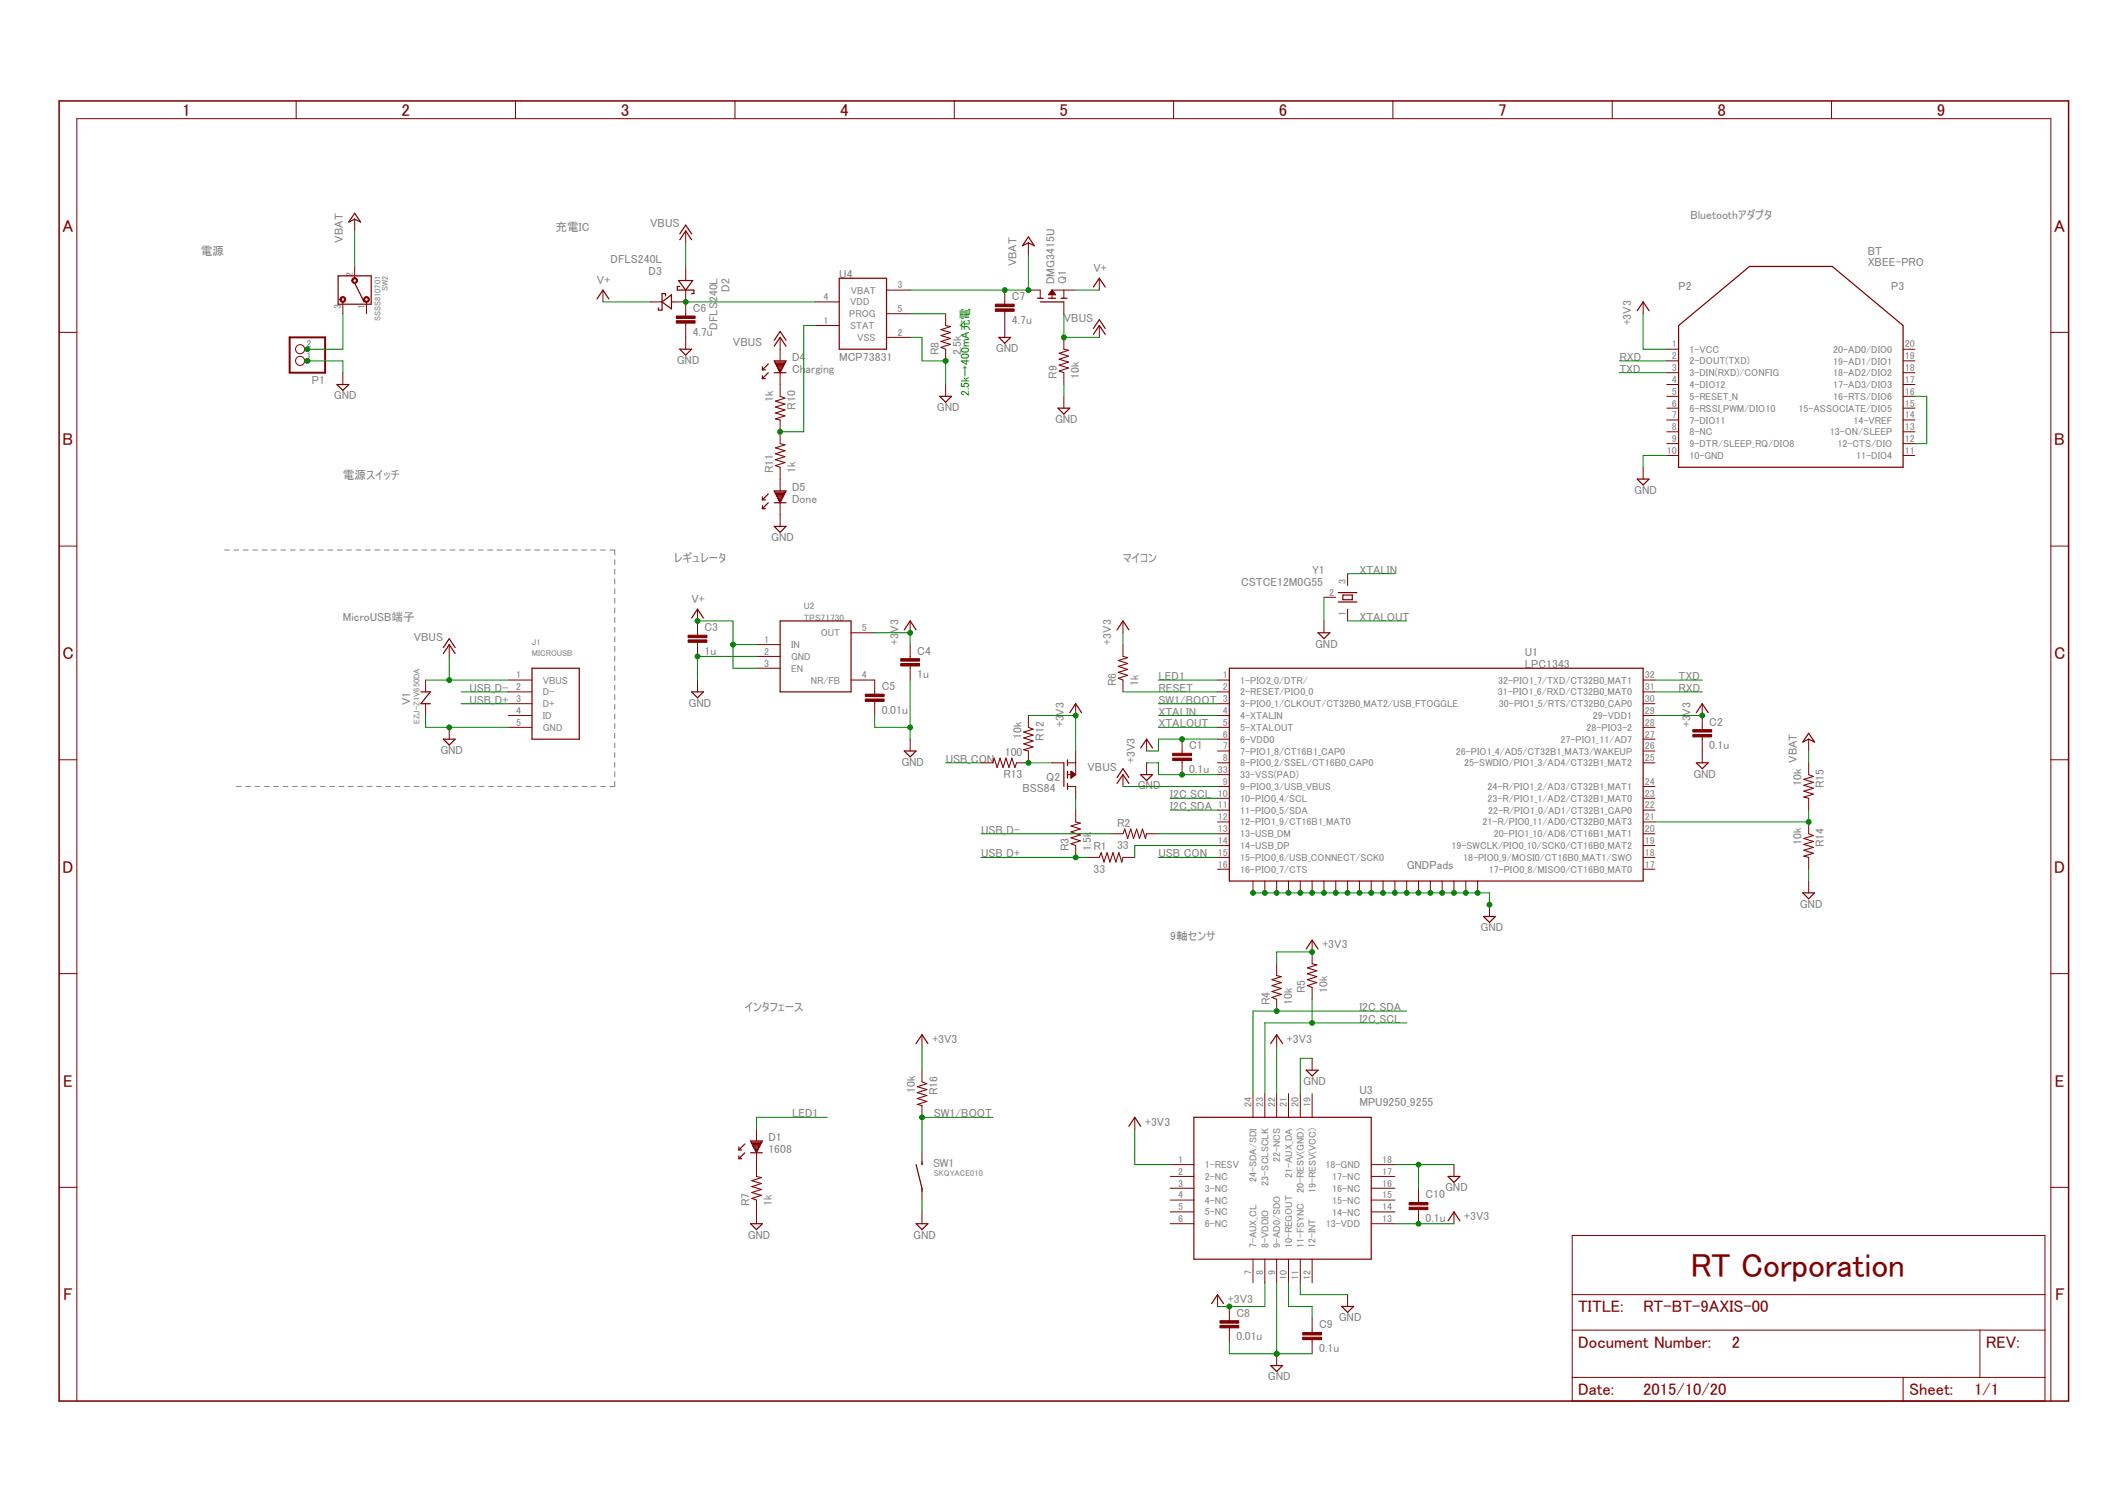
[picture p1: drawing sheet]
<svg xmlns="http://www.w3.org/2000/svg" width="297mm" height="210mm" viewBox="0 0 297 210" stroke-linecap="round" stroke-linejoin="round" font-family="sans-serif">
<g fill="none" stroke="#808080" stroke-width=".14">
<path d="M31.4 76.8h.6M32.7 76.8h.6M34 76.8h.6M35.3 76.8h.7M36.6 76.8h.7M37.9 76.8h.7M39.2 76.8h.7M40.6 76.8h.6M41.9 76.8h.6M43.2 76.8h.6M44.5 76.8h.6M45.8 76.8h.7"/>
<path d="M47.1 76.8h.7M48.4 76.8h.7M49.7 76.8h.7M51.1 76.8h.6M52.4 76.8h.6M53.7 76.8h.6M55 76.8h.6M56.3 76.8h.7M57.6 76.8h.7M58.9 76.8h.7M60.2 76.8h.7M61.6 76.8h.6"/>
<path d="M62.9 76.8h.6M64.2 76.8h.6M65.5 76.8h.6M66.8 76.8h.7M68.1 76.8h.7M69.4 76.8h.7M70.7 76.8h.7M72.1 76.8h.6M73.4 76.8h.6M74.7 76.8h.7M76 76.8h.7M77.3 76.8h.7"/>
<path d="M78.6 76.8h.7M79.9 76.8h.7M81.2 76.8h.7M82.5 76.8h.7M83.9 76.8h.6M85.2 76.8h.7v.7M85.9 78.2v.7M85.9 79.5v.7M85.9 80.9v.7M85.9 82.2v.7M85.9 83.5v.7M85.9 84.9v.7"/>
<path d="M85.9 86.3v.6M85.9 87.6v.7M85.9 88.9v.7M85.9 90.3v.7M85.9 91.6v.7M85.9 93v.7M85.9 94.3v.7M85.9 95.7v.7M85.9 97v.7M85.9 98.4v.7M85.9 99.7v.7M33 109.8h.7"/>
<path d="M34.3 109.8h.7M35.6 109.8h.7M36.9 109.8h.7M38.2 109.8h.7M39.5 109.8h.7M40.9 109.8h.6M42.1 109.8h.7M43.5 109.8h.6M44.8 109.8h.6M46.1 109.8h.6M47.4 109.8h.6M48.7 109.8h.6"/>
<path d="M50 109.8h.6M51.3 109.8h.6M52.6 109.8h.6M53.9 109.8h.6M55.2 109.8h.6M56.5 109.8h.6M57.8 109.8h.7M59.1 109.8h.7M60.4 109.8h.7M61.7 109.8h.7M63 109.8h.7M64.3 109.8h.7"/>
<path d="M65.6 109.8h.7M66.9 109.8h.7M68.2 109.8h.7M69.5 109.8h.7M70.8 109.8h.7M72.2 109.8h.6M73.4 109.8h.7M74.8 109.8h.6M76.1 109.8h.6M77.4 109.8h.6M78.7 109.8h.6M80 109.8h.6"/>
<path d="M81.3 109.8h.6M82.6 109.8h.6M83.9 109.8h.6M85.9 101v.7M85.9 102.4v.7M85.9 103.8v.6M85.9 105.1v.7M85.9 106.4v.7M85.9 107.8v.7M85.9 109.1v.7h-.7"/>
</g>
<g fill="none" stroke="#800000" stroke-width=".17">
<path d="M47.2 38.5h4.6v4h-4.6zM49.5 39.5l1.3 2.7M49.5 29.8l.9 1.2-.9-.4-.8 .4zM94.8 39.2h1.9l-.9 1.3zM94.9 33.5l.9-1.2 .8 1.2M94.9 32.7l.9-1.3 .8 1.3M117.2 38.9h6.6v9.9h-6.6zM143.6 33.1l.8 1.2-.8-.4-.8 .4zM47.1 53.7h1.6l-.8 .8zM83.4 41.7l.8-1.2 .8 1.2M92.5 42.2l1.3-1v1.9zM92.9 41.3v-.3h-.4v2.3h-.6v-.3"/>
<path d="M94.9 40h-.3v.5h2.3v.5h-.3M94.9 48.8h1.7l-.8 .8zM106.5 51.2v.4M106.5 52.5v.4M106.5 51.6h.4M106.5 52.9h.4M107.3 50.8l-.8 .8M107.3 52l-.8 .9M108.1 52h1.7M108.1 48.3l.8-1.2 .9 1.2M108.1 47.5l.8-1.2 .9 1.2M108.3 50.6h1.3l-.1 .1h-1.2l.2 .2h1l-.2 .2h-.8"/>
<path d="M108.5 51.1l-.4-.7h1.7l-.9 1.6-.1-.3M108.5 51.1l.1 .3M108.5 51.1l.1 .1h.7l-.2 .2h-.5M108.6 51.4l.2 .3M108.6 51.4l.2 .2h.3l-.3 .1M108.8 51.7l.1 .2M131.2 55.4h1.7l-.8 .8zM139.5 47.1h1.6l-.8 .8zM144.9 41.7h.8M145.3 42.2h3.3M146.4 41.7h1M147.7 57h1.7l-.8 .8z"/>
<path d="M148.2 41.7h.8M152.7 40.1l.8-1.2 .8 1.2M152.7 46.7l.8-1.2 .8 1.2M152.7 45.9l.8-1.3 .8 1.3M228.6 43.4l.9-1.2 .8 1.2M234.4 45.5l9.9-8.3h11.6l9.9 8.3v19.8h-31.4zM106.5 69.4v.4M106.5 70.6v.4M106.5 69.8h.4M106.5 71h.4M107.3 69l-.8 .8M107.3 70.2l-.8 .8"/>
<path d="M108.1 70.2h1.7M108.1 73.5h1.7l-.9 .8zM108.3 68.7h1.3l-.1 .2h-1.2l.2 .2h1l-.2 .1h-.8M108.5 69.2l-.4-.6h1.7l-.9 1.6-.1-.3M108.5 69.2l.1 .4M108.5 69.2l.1 .2h.7l-.2 .2h-.5M108.6 69.6l.2 .3M108.6 69.6l.2 .1h.3l-.3 .2M108.8 69.9l.1 .1M228.6 66.9h1.7l-.8 .8zM58.8 96.6h1.3l-1.3 1.7h1.3M61.9 91.3l.8-1.3 .9 1.3"/>
<path d="M61.9 90.4l.8-1.2 .9 1.2M74.3 93.3h6.6v9.9h-6.6zM96.6 96.6h1.6l-.8 .9zM96.6 86.3l.8-1.2 .8 1.2M108.9 86.7h10v9.9h-10zM126.3 88l.8-1.3 .8 1.3M149.4 99.5l.8-1.2 .8 1.2M156 88l.8-1.3 .8 1.3M171.7 93.3h57.8v29.7h-57.8zM184.1 88.4h1.6l-.8 .8zM186.9 82.8h2.6M186.9 84.1h2.6"/>
<path d="M187.5 83.1h1.3v.7h-1.3zM236.9 99.5l.8-1.2 .8 1.2M61.9 103.2h1.7l-.9 .9zM126.3 104.9h1.6l-.8 .8zM148.6 106.5v3.3M149.1 106.1v.8M149.1 107.7v1M149.1 109.4v.8M156 109.4l.8-1.2 .8 1.2M156 108.6l.8-1.2 .8 1.2M159.3 104.5l.8-1.3 .9 1.3M159.3 108.2h1.7l-.9 .8z"/>
<path d="M236.9 106.5h1.6l-.8 .9zM252.6 102.4l.8 1.2-.8-.4-.8 .4zM182.4 132.5l.8-1.2 .9 1.2M207.2 128h1.6l-.8 .8zM251.8 124.7h1.6l-.8 .8zM104 159.8l-.8 .8M105 159.5h1.3l-.1 .2h-1.2l.2 .2h1l-.2 .1h-.8M127.9 145.7l.9-1.2 .8 1.2M157.6 157.3l.9-1.3 .8 1.3M166.7 156h24.8v19.9h-24.8zM177.5 145.7l.8-1.2 .8 1.2M182.4 149.5h1.7l-.9 .8z"/>
<path d="M103.2 160.2v.4M103.2 161.4v.4M103.2 160.6h.4M103.2 161.8h.4M104 161l-.8 .8M104.8 161h1.7M104.8 170.9h1.7l-.9 .8zM105.2 160l-.4-.7h1.7l-.9 1.7-.1-.3M105.2 160l.1 .3M105.2 160l.1 .2h.7l-.2 .1h-.5M105.3 160.3l.2 .4M105.3 160.3l.2 .2h.3l-.3 .2"/>
<path d="M105.5 160.7l.1 .1M127.9 162.6l.9 3.3v.5M127.9 170.9h1.7l-.8 .8zM128.8 162.2v.4M202.2 164.3h1.7l-.8 .8zM202.2 170.5l.9-1.3 .8 1.3M169.2 182.1l.8-1.3 .9 1.3M177.5 190.7h1.6l-.8 .8zM187.4 182.5h1.6l-.8 .8z"/>
</g>
<g fill="none" stroke="#800000" stroke-width=".14">
<path d="M41.4 14.1v2.5M72 14.1v2.5M102.6 14.1v2.5M133.3 14.1v2.5M163.9 14.1v2.5M194.5 14.1v2.5M225.1 14.1v2.5M255.8 14.1v2.5M49.5 30.6v1.7M49.5 37.2v1.7M95.8 32.3v1.6M95.8 37.2v2"/>
<path d="M143.6 33.9v1.7M153.5 38.9v1.6M8.3 46.4h2.4M42.6 48.8h.3M42.6 50.4h.3M47.9 42.2v1.6M47.9 52v1.7M51.2 42.2v1.6M84.2 40.5v1.7M90.8 42.2h1.7M93.8 42.2h2M95.8 40.5v3.6"/>
<path d="M95.8 45.1v3.7M108.9 47.1v3.3M108.9 52v3.4M108.9 58.7v3.3M113.9 42.2h3.3M113.9 45.5h3.3M123.8 40.5h3.3M123.8 43.8h3.3M123.8 47.1h3.3M132.1 43.8v1.7M132.1 48.8v1.6M132.1 53.7v1.7"/>
<path d="M140.3 40.5v2M140.3 43.5v3.6M143.6 40.5h1.7v1.2M146.5 41.1h.9M146.5 41h.8M146.6 41h.7M146.6 40.9h.6M146.7 40.9h.5M146.7 40.8h.4M146.8 40.7h.3M146.8 40.6h.2M146.9 40.6h.1"/>
<path d="M146.9 40.5h3.3M146.9 40.5v1.2M146.9 40.5l.5 .7h-1zM148.6 40.5v1.2M148.6 42.2v1.6M148.6 47.1v1.7M148.6 52v1.7M148.6 55.4v1.6M153.5 45.5v1.6M229.5 42.2v1.6M232.8 48.8h1.6M232.8 50.4h1.6"/>
<path d="M232.8 52h1.6M232.8 53.7h1.6M232.8 55.4h1.6M232.8 57h1.6M232.8 58.7h1.6M265.8 48.8h1.6M265.8 50.4h1.6M265.8 52h1.6M265.8 53.7h1.6M265.8 55.4h1.6M265.8 57h1.6M265.8 58.7h1.6"/>
<path d="M286.4 46.4h2.5M8.3 76.3h2.4M108.9 65.3v3.3M108.9 70.2v3.3M229.5 65.3v1.6M232.8 60.3h1.6M232.8 62h1.6M232.8 63.6h1.6M265.8 60.3h1.6M265.8 62h1.6M265.8 63.6h1.6M286.4 76.3h2.5"/>
<path d="M59.4 95v1.6M59.4 98.3v1.6M62.7 90v1.7M71 95h3.3M71 96.6h3.3M71 98.3h3.3M71 99.9h3.3M97.4 85.1v3.6M97.4 89.7v2M97.4 95v1.6M105.6 90h3.3M105.6 91.7h3.3"/>
<path d="M105.6 93.3h3.3M118.9 95h3.3v2M118.9 88.4h3.3M122.2 97.9v2M127.1 86.7v1.7M127.1 90v2M127.1 93v2M143.6 99.9v1.7M150.2 98.3v1.6M156.8 86.7v1.7M156.8 90v1.7M156.8 95v1.6"/>
<path d="M170 95h1.7M170 96.6h1.7M170 98.3h1.7M170 99.9h1.7M184.9 86.7v1.7M184.9 83.4h1.6M188.2 80.1v1.7M188.2 85.1v1.6M229.5 95h1.6M229.5 96.6h1.6M229.5 98.3h1.6M229.5 99.9h1.6"/>
<path d="M237.7 98.3v3.6M8.3 106.1h2.4M62.7 101.6v1.6M71 101.6h3.3M127.1 103.2v1.7M137 106.5h1.7M143.6 104.9v1.6h-1.6M146.9 106.5h1.7M149.1 106.5h1.1M149.1 109.8h1.1v1.7M149.1 108.2h1.1M149.6 108.7h.1"/>
<path d="M149.6 108.6h.1M149.6 108.5h.2M149.6 108.4h.3M149.6 108.3h.4M149.6 108.3h.5M149.6 108.1h.6M149.6 108.1h.5M149.6 108h.4M149.6 107.9h.3M149.6 107.9h.2M149.6 107.8h.1M149.6 107.7h.1"/>
<path d="M150.2 104.9v3.3M150.2 113.1v1.7M150.2 118.1v1.6M150.2 108.2l-.6-.5v1M150.2 108.2l-.6 .5M151.9 119.7h1.6M155.2 116.4h1.6M156.8 119.7h1.7M156.8 108.2v1.6M160.1 116.4h1.7M160.1 103.2v1.7M160.1 106.5v1.7"/>
<path d="M165.1 103.2v2M165.1 106.2v2M170 101.6h1.7M170 103.2h1.7M170 104.9h1.7M170 106.5h1.7M170 109.8h1.7M170 111.5h1.7M170 113.1h1.7M170 114.8h1.7M170 116.4h1.7M170 118.1h1.7"/>
<path d="M170 119.7h1.7M170 108.2h1.7M229.5 101.6h1.6M229.5 103.2h1.6M229.5 104.9h1.6M229.5 106.5h1.6M229.5 109.8h1.6M229.5 111.5h1.6M229.5 113.1h1.6M229.5 114.8h1.6M229.5 116.4h1.6M229.5 118.1h1.6"/>
<path d="M229.5 119.7h1.6M237.7 102.9v3.6M252.6 103.2v1.7M252.6 106.5v1.7M252.6 111.5v1.6M252.6 114.8v1.6M252.6 119.7v1.7M286.4 106.1h2.5M8.3 136h2.4M170 121.4h1.7M175 123v1.7M176.6 123v1.7"/>
<path d="M178.3 123v1.7M178.3 134.6v1.6M178.3 139.6v1.6M179.9 123v1.7M181.6 123v1.7M183.2 123v1.7M183.2 131.3v3.3M183.2 137.9v1.7M184.9 123v1.7M186.5 123v1.7M188.2 123v1.7M189.8 123v1.7"/>
<path d="M191.5 123v1.7M193.1 123v1.7M194.8 123v1.7M196.4 123v1.7M198.1 123v1.7M199.7 123v1.7M201.4 123v1.7M203.1 123v1.7M204.7 123v1.7M206.4 123v1.7M208 126.3v1.7M229.5 121.4h1.6"/>
<path d="M252.6 123v1.7M286.4 136h2.5M105.6 157.7v1.6M128.8 144.5v1.7M128.8 149.5v1.6M128.8 154.4v1.6M158.5 156v1.7M175 152.7v3.3M176.6 152.7v3.3M178.3 144.5v1.7M178.3 152.7v3.3M179.9 152.7v3.3"/>
<path d="M181.6 152.7v3.3M183.2 147.8v1.7M183.2 152.7v3.3M8.3 165.8h2.4M105.6 161v3.3M105.6 167.6v3.3M128.8 161v1.6M128.8 165.9v1.7M128.8 169.2v1.7M163.4 162.6h3.3M163.4 164.3h3.3M163.4 165.9h3.3"/>
<path d="M163.4 167.6h3.3M163.4 169.2h3.3M163.4 170.9h3.3M175 175.9v3.3M176.6 175.9v3.3M178.3 175.9v3.3M179.9 175.9v3.3M181.6 175.9v3.3M183.2 175.9v3.3M191.5 162.6h3.3M191.5 164.3h3.3M191.5 165.9h3.3"/>
<path d="M191.5 167.6h3.3M191.5 169.2h3.3M191.5 170.9h3.3M198.1 165.9v2M198.1 168.9v2M203.1 162.6v1.7M203.1 169.2v1.7M219.6 172.6h66v23.1h-66zM286.4 165.8h2.5M10.7 195.7v-179.1h275.7v179.1M170 180.8v1.7M171.7 182.5v1.9"/>
<path d="M171.7 185.4v2M178.3 189.1v1.6M183.2 184.1v2M183.2 187.1v2M188.2 180.8v1.7M219.6 185.8h66M219.6 192.4h66M219.6 180.8h66M265.8 192.4v3.3M276.5 185.8v6.6"/>
<circle cx="41.9" cy="50.4" r=".64"/>
<circle cx="41.9" cy="48.8" r=".64"/>
</g>
<g fill="none" stroke="#800000" stroke-width=".15">
<path d="M108.9 55.4l.7 .2-1.3 .4 1.3 .4-1.3 .5 1.3 .4-1.3 .4 1.3 .4-1.3 .4 .6 .2M132.1 45.5l.6 .1-1.3 .4 1.3 .4-1.3 .5 1.3 .4-1.3 .4 1.3 .4-1.3 .4 .7 .3M148.6 48.8l.6 .1-1.3 .4 1.3 .4-1.3 .5 1.3 .4-1.3 .4 1.3 .4-1.3 .4 .7 .2M108.9 62l.7 .1-1.3 .4 1.3 .4-1.3 .5 1.3 .4-1.3 .4 1.3 .4-1.3 .4 .6 .3M156.8 91.7l.7 .1-1.3 .4 1.3 .5-1.3 .4 1.3 .4-1.3 .4 1.3 .4-1.3 .4 .6 .3M138.7 106.5l.1-.6 .5 1.3 .4-1.3 .4 1.3 .4-1.3 .4 1.3 .4-1.3 .4 1.3 .3-.7M143.6 101.6l.7 .2-1.3 .4 1.3 .5-1.3 .4 1.3 .4-1.3 .4 1.3 .4-1.3 .4 .6 .2M150.2 114.8l.7 .2-1.3 .4 1.3 .4-1.3 .4 1.3 .4-1.3 .4 1.3 .4-1.3 .4 .6 .3M153.5 119.7l.3-.6 .4 1.3 .4-1.3 .4 1.3 .4-1.3 .4 1.3 .5-1.3 .4 1.3 .1-.7M156.8 116.4l.3-.6 .4 1.3 .4-1.3 .4 1.3 .4-1.3 .4 1.3 .5-1.3 .4 1.3 .1-.7M252.6 116.4l.6 .3-1.3 .4 1.3 .4-1.3 .4 1.3 .4-1.3 .4 1.3 .5-1.3 .4 .7 .1M252.6 108.2l.6 .2-1.3 .4 1.3 .5-1.3 .4 1.3 .4-1.3 .4 1.3 .4-1.3 .4 .7 .2"/>
<path d="M178.3 136.2l.6 .2-1.3 .4 1.3 .4-1.3 .4 1.3 .4-1.3 .5 1.3 .4-1.3 .4 .7 .3M183.2 134.6l.7 .1-1.3 .5 1.3 .4-1.3 .4 1.3 .4-1.3 .4 1.3 .4-1.3 .4 .6 .3M128.8 151.1l.6 .2-1.3 .5 1.3 .4-1.3 .4 1.3 .4-1.3 .4 1.3 .4-1.3 .4 .7 .2M105.6 164.3l.7 .2-1.3 .4 1.3 .4-1.3 .4 1.3 .4-1.3 .4 1.3 .4-1.3 .5 .6 .2"/>
</g>
<g fill="#800000" stroke="#800000" stroke-width=".14">
<path d="M96.1 89.4h2.6v.3h-2.6z"/>
<path d="M96.1 88.7h2.6v.3h-2.6z"/>
<path d="M125.8 92.7h2.6v.3h-2.6z"/>
<path d="M125.8 92h2.6v.3h-2.6z"/>
<path d="M120.8 97.6h2.7v.4h-2.7z"/>
<path d="M120.8 96.9h2.7v.4h-2.7z"/>
<path d="M236.4 102.6h2.6v.3h-2.6z"/>
<path d="M236.4 101.9h2.6v.3h-2.6z"/>
<path d="M163.8 105.9h2.6v.3h-2.6z"/>
<path d="M163.8 105.2h2.6v.3h-2.6z"/>
<path d="M94.4 44.8h2.7v.3h-2.7z"/>
<path d="M94.4 44.1h2.7v.4h-2.7z"/>
<path d="M139 43.1h2.6v.4h-2.6z"/>
<path d="M139 42.5h2.6v.3h-2.6z"/>
<path d="M181.9 186.8h2.7v.3h-2.7z"/>
<path d="M181.9 186.1h2.7v.3h-2.7z"/>
<path d="M170.4 185.1h2.6v.3h-2.6z"/>
<path d="M170.4 184.4h2.6v.4h-2.6z"/>
<path d="M196.8 168.6h2.6v.3h-2.6z"/>
<path d="M196.8 167.9h2.6v.4h-2.6z"/>
</g>
<path d="M8.3 14.1h280.6v181.6h-280.6z" fill="none" stroke="#800000" stroke-width=".21"/>
<g fill="#800000" stroke="#800000" stroke-width=".14">
<path d="M49.3 38.8a.42 .42 0 0 1 .6 .2 .42 .42 0 0 1-.3 .6 .42 .42 0 0 1-.5-.4h.2a.25 .25 0 0 1 .3-.2 .25 .25 0 0 1 .1 .4 .25 .25 0 0 1-.4-.1v-.1h-.2z" fill-rule="evenodd"/>
<path d="M50.9 41.5a.42 .42 0 0 1 .7 .2 .42 .42 0 0 1-.4 .5 .42 .42 0 0 1-.4-.4h.1a.25 .25 0 0 1 .4-.2 .25 .25 0 0 1 .1 .4 .25 .25 0 0 1-.5-.1v-.1h-.1z" fill-rule="evenodd"/>
<path d="M47.6 41.5a.42 .42 0 0 1 .7 .2 .42 .42 0 0 1-.4 .5 .42 .42 0 0 1-.4-.4h.1a.25 .25 0 0 1 .3-.2 .25 .25 0 0 1 .2 .3 .25 .25 0 0 1-.4 0l-.1-.1h-.1z" fill-rule="evenodd"/>
</g>
<path d="M40.4 47.1h5v4.9h-5z" fill="none" stroke="#800000" stroke-width=".28"/>
<g fill="none" stroke="#008000" stroke-width=".14">
<path d="M49.5 32.3v4.9M95.8 33.9v3.3M143.6 35.6v4.9h-16.5M42.9 50.4h5v1.6M47.9 43.8v5h-5M84.2 42.2h6.6M95.8 42.2h18.1M113.9 45.5h-1.7v14.8h-3.3M127.1 47.1h1.7v3.3h3.3v3.3M127.1 43.8h5M148.6 43.8v3.3h4.9M148.6 53.7v1.7"/>
<path d="M150.2 40.5h3.3M226.2 50.4h6.6M226.2 52h6.6M229.5 43.8v5h3.3M267.4 55.4h1.7v6.6h-1.7M232.8 63.6h-3.3v1.7M59.4 99.9v1.7h11.6M59.4 95h11.6M62.7 91.7v3.3M64.4 96.6h6.6M64.4 98.3h6.6M97.4 86.7h5v6.6h3.2"/>
<path d="M102.4 90h3.2M105.6 91.7h-8.2v3.3M122.2 88.4h4.9v1.6M122.2 99.9v1.7h4.9M127.1 95v8.2M143.6 99.9h6.6v5M156.8 88.4v1.6M156.8 96.6h13.2M161.8 99.9h8.2M161.8 95h8.2M161.8 98.3h8.2M184.9 83.4v3.3"/>
<path d="M188.2 80.1h6.6M188.2 86.7h8.2M231.1 99.9h6.6M231.1 95h6.6M231.1 96.6h6.6M132.1 106.5h4.9M137 116.4h18.2M137 119.7h14.9M143.6 106.5h3.3M150.2 111.5v1.6M156.8 109.8h13.2M160.1 106.5h1.7v1.7h8.2"/>
<path d="M161.8 116.4h8.2M161.8 101.6h8.2M161.8 119.7h8.2M163.4 111.5h6.6M163.4 113.1h6.6M170 118.1h-11.5v1.6M170 103.2h-8.2v1.7h-1.7M252.6 104.9v1.6M252.6 113.1v1.7h-21.5M175 124.7h33v1.6M183.2 132.9h-4.9v1.7M183.2 139.6v3.3"/>
<path d="M252.6 121.4v1.6M115.5 156h-9.9v1.7M128.8 146.2v3.3M138.7 156h-9.9v5M158.5 157.7v4.9h4.9M178.3 146.2v6.5M183.2 147.8h-1.6v4.9M196.4 142.9h-19.8v9.8M196.4 141.2h-21.4v11.5M128.8 167.6v1.6M176.6 179.2v3.3h-6.6M178.3 179.2v9.9"/>
<path d="M179.9 179.2v3.3h3.3v1.6M181.6 179.2v1.6h6.6M194.8 170.9h8.3M194.8 162.6h8.3M198.1 162.6v3.3M171.7 187.4v1.7h11.5"/>
</g>
<g fill="#008000" stroke="#008000" stroke-width=".14">
<circle cx="127.1" cy="88.4" r=".34"/>
<circle cx="165.1" cy="103.2" r=".34"/>
<circle cx="237.7" cy="99.9" r=".34"/>
<circle cx="150.2" cy="99.9" r=".34"/>
<circle cx="183.2" cy="132.9" r=".34"/>
<circle cx="198.1" cy="170.9" r=".34"/>
<circle cx="171.7" cy="182.5" r=".34"/>
<circle cx="62.7" cy="101.6" r=".34"/>
<circle cx="97.4" cy="91.7" r=".34"/>
<circle cx="127.1" cy="101.6" r=".34"/>
<circle cx="175" cy="124.7" r=".34"/>
<circle cx="176.6" cy="124.7" r=".34"/>
<circle cx="178.3" cy="124.7" r=".34"/>
<circle cx="179.9" cy="124.7" r=".34"/>
<circle cx="181.6" cy="124.7" r=".34"/>
<circle cx="183.2" cy="124.7" r=".34"/>
<circle cx="184.9" cy="124.7" r=".34"/>
<circle cx="186.5" cy="124.7" r=".34"/>
<circle cx="188.2" cy="124.7" r=".34"/>
<circle cx="189.8" cy="124.7" r=".34"/>
<circle cx="191.5" cy="124.7" r=".34"/>
<circle cx="193.1" cy="124.7" r=".34"/>
<circle cx="194.8" cy="124.7" r=".34"/>
<circle cx="196.4" cy="124.7" r=".34"/>
<circle cx="198.1" cy="124.7" r=".34"/>
<circle cx="199.7" cy="124.7" r=".34"/>
<circle cx="201.4" cy="124.7" r=".34"/>
<circle cx="203.1" cy="124.7" r=".34"/>
<circle cx="204.7" cy="124.7" r=".34"/>
<circle cx="206.4" cy="124.7" r=".34"/>
<circle cx="208" cy="126.3" r=".34"/>
<circle cx="165.1" cy="108.2" r=".34"/>
<circle cx="42.9" cy="50.4" r=".34"/>
<circle cx="132.1" cy="50.4" r=".34"/>
<circle cx="198.1" cy="162.6" r=".34"/>
<circle cx="178.3" cy="189.1" r=".34"/>
<circle cx="183.2" cy="142.9" r=".34"/>
<circle cx="178.3" cy="141.2" r=".34"/>
<circle cx="150.2" cy="119.7" r=".34"/>
<circle cx="128.8" cy="156" r=".34"/>
<circle cx="143.6" cy="40.5" r=".34"/>
<circle cx="140.3" cy="40.5" r=".34"/>
<circle cx="102.4" cy="90" r=".34"/>
<circle cx="97.4" cy="86.7" r=".34"/>
<circle cx="42.9" cy="48.8" r=".34"/>
<circle cx="62.7" cy="95" r=".34"/>
<circle cx="148.6" cy="47.1" r=".34"/>
<circle cx="95.8" cy="42.2" r=".34"/>
<circle cx="108.9" cy="60.3" r=".34"/>
<circle cx="143.6" cy="106.5" r=".34"/>
<circle cx="252.6" cy="114.8" r=".34"/>
</g>
<text font-size="4.7" fill="#800000" x="236.1" y="178.3">RT Corporation</text>
<g font-size="2.4" fill="#800000">
<text x="25.5" y="16.2">1</text>
<text x="56.1" y="16.2">2</text>
<text x="86.7" y="16.2">3</text>
<text x="117.3" y="16.2">4</text>
<text x="148" y="16.2">5</text>
<text x="178.6" y="16.2">6</text>
<text x="209.2" y="16.2">7</text>
<text x="239.9" y="16.2">8</text>
<text x="270.5" y="16.2">9</text>
<text x="8.7" y="32.3">A</text>
<text x="286.9" y="32.3">A</text>
<text x="8.7" y="62.2">B</text>
<text x="286.9" y="62.2">B</text>
<text x="8.7" y="92">C</text>
<text x="286.9" y="92">C</text>
<text x="8.7" y="121.9">D</text>
<text x="286.9" y="121.9">D</text>
<text x="8.8" y="151.7">E</text>
<text x="287" y="151.7">E</text>
<text x="8.8" y="181.6">F</text>
<text x="287" y="181.6">F</text>
</g>
<g font-size="2.3" fill="#800000">
<text x="220.4" y="183.3">TITLE:</text>
<text x="229.5" y="183.3">RT-BT-9AXIS-00</text>
<text x="220.4" y="188.2">Document Number:</text>
<text x="241.8" y="188.2">2</text>
<text x="277.3" y="188.2">REV:</text>
<text x="220.4" y="194.8">Date:</text>
<text x="229.5" y="194.8">2015/10/20</text>
<text x="266.6" y="194.8">Sheet:</text>
<text x="275.7" y="194.8">1/1</text>
</g>
<g font-size="1.6" fill="#808080">
<text x="28.1" y="35.6">電源</text>
<text x="47.9" y="33.9" transform="rotate(-90 47.9 33.9)">VBAT</text>
<text x="77.6" y="32.3">充電IC</text>
<text x="90.8" y="31.8">VBUS</text>
<text x="236.1" y="30.6">Bluetoothアダプタ</text>
<text x="260.8" y="35.6">BT</text>
<text x="83.4" y="39.7">V+</text>
<text x="85.3" y="36.7">DFLS240L</text>
<text x="90.6" y="38.4">D3</text>
<text x="101.9" y="40.7" transform="rotate(-90 101.9 40.7)">D2</text>
<text x="117.2" y="38.9">U4</text>
<text x="141.3" y="41.9">C7</text>
<text x="142" y="37.2" transform="rotate(-90 142 37.2)">VBAT</text>
<text x="147.3" y="39.7" transform="rotate(-90 147.3 39.7)">DMG3415U</text>
<text x="148.9" y="39.7" transform="rotate(-90 148.9 39.7)">Q1</text>
<text x="152.7" y="38">V+</text>
<text x="234.4" y="40.5">P2</text>
<text x="260.8" y="37.2">XBEE-PRO</text>
<text x="264.1" y="40.5">P3</text>
<text x="96.7" y="46.9">4.7u</text>
<text x="96.7" y="43.6">C6</text>
<text x="100.2" y="46" transform="rotate(-90 100.2 46)">DFLS240L</text>
<text x="141.3" y="45.2">4.7u</text>
<text x="148.6" y="45">VBUS</text>
<text x="227.8" y="45.5" transform="rotate(-90 227.8 45.5)">+3V3</text>
<text x="43.6" y="53.6">P1</text>
<text x="94.5" y="50.8">GND</text>
<text x="102.4" y="48.3">VBUS</text>
<text x="110.6" y="52.1">Ch</text>
<text x="110.6" y="50.4">D4</text>
<text x="112.5" y="52.1">arging</text>
<text x="117.2" y="50.4">MCP73831</text>
<text x="131.1" y="49.6" transform="rotate(-90 131.1 49.6)">R8</text>
<text x="134.2" y="49.6" transform="rotate(-90 134.2 49.6)">2.5k</text>
<text x="139.1" y="49.2">GND</text>
<text x="147.6" y="52.9" transform="rotate(-90 147.6 52.9)">R9</text>
<text x="150.7" y="52.9" transform="rotate(-90 150.7 52.9)">10k</text>
<text x="226.2" y="52.1">TXD</text>
<text x="226.2" y="50.4">RXD</text>
<text x="46.6" y="55.8">GND</text>
<text x="108" y="56.1" transform="rotate(-90 108 56.1)">1k</text>
<text x="111.1" y="57.2" transform="rotate(-90 111.1 57.2)">R10</text>
<text x="130.8" y="57.4">GND</text>
<text x="147.3" y="59.1">GND</text>
<text x="47.9" y="66.9">電源スイッチ</text>
<text x="108" y="66.1" transform="rotate(-90 108 66.1)">R11</text>
<text x="110.6" y="70.2">Done</text>
<text x="110.6" y="68.6">D5</text>
<text x="111.1" y="66.1" transform="rotate(-90 111.1 66.1)">1k</text>
<text x="228.2" y="69">GND</text>
<text x="107.7" y="75.6">GND</text>
<text x="94.1" y="78.5">レギュレータ</text>
<text x="156.8" y="78.5">マイコン</text>
<text x="173.3" y="81.8">CSTCE12M0G55</text>
<text x="183.2" y="80.1">Y1</text>
<text x="189.8" y="80.1">XTALIN</text>
<text x="47.9" y="86.7">MicroUSB端子</text>
<text x="57.8" y="89.5">VBUS</text>
<text x="96.6" y="84.2">V+</text>
<text x="98.4" y="88.1">C3</text>
<text x="189.8" y="86.7">XTALOUT</text>
<text x="98.4" y="91.4">1u</text>
<text x="125.5" y="90" transform="rotate(-90 125.5 90)">+3V3</text>
<text x="128.1" y="94.7">1u</text>
<text x="128.1" y="91.4">C4</text>
<text x="155.2" y="90" transform="rotate(-90 155.2 90)">+3V3</text>
<text x="155.9" y="95.8" transform="rotate(-90 155.9 95.8)">R6</text>
<text x="159" y="95.8" transform="rotate(-90 159 95.8)">1k</text>
<text x="161.8" y="95">LED1</text>
<text x="183.7" y="90.4">GND</text>
<text x="213" y="93.3">LPC1343</text>
<text x="213" y="91.7">U1</text>
<text x="234.4" y="95">TXD</text>
<text x="57.3" y="98.5" transform="rotate(-90 57.3 98.5)">V1</text>
<text x="65.6" y="96.6">USB_D-</text>
<text x="65.6" y="98.3">USB_D+</text>
<text x="96.2" y="98.7">GND</text>
<text x="123.2" y="99.7">0.01u</text>
<text x="123.2" y="96.4">C5</text>
<text x="148.6" y="101.6" transform="rotate(-90 148.6 101.6)">+3</text>
<text x="148.6" y="99.9" transform="rotate(-90 148.6 99.9)">V3</text>
<text x="161.8" y="99.9">XTALIN</text>
<text x="161.8" y="101.6">XTALOUT</text>
<text x="161.8" y="96.6">RESET</text>
<text x="161.8" y="98.3">SW1/BOOT</text>
<text x="234.4" y="96.6">RXD</text>
<text x="236.1" y="101.6" transform="rotate(-90 236.1 101.6)">+3</text>
<text x="236.1" y="99.9" transform="rotate(-90 236.1 99.9)">V3</text>
<text x="238.7" y="101.3">C2</text>
<text x="61.5" y="105.3">GND</text>
<text x="125.9" y="106.9">GND</text>
<text x="132.1" y="106.5">USB_CON</text>
<text x="140.3" y="105.5">100</text>
<text x="142.6" y="103.1" transform="rotate(-90 142.6 103.1)">10k</text>
<text x="145.8" y="103.4" transform="rotate(-90 145.8 103.4)">R12</text>
<text x="151.9" y="107.7">VBUS</text>
<text x="158.5" y="106.5" transform="rotate(-90 158.5 106.5)">+3V3</text>
<text x="166.1" y="107.9">0.1u</text>
<text x="166.1" y="104.6">C1</text>
<text x="238.7" y="104.6">0.1u</text>
<text x="250.9" y="106.5" transform="rotate(-90 250.9 106.5)">VBAT</text>
<text x="140.1" y="108.7">R13</text>
<text x="142.8" y="110.7">BSS84</text>
<text x="146.1" y="109">Q2</text>
<text x="158.9" y="110.2">GND</text>
<text x="163.4" y="111.5">I2C_SCL</text>
<text x="163.4" y="113.1">I2C_SDA</text>
<text x="236.5" y="108.6">GND</text>
<text x="251.6" y="109.7" transform="rotate(-90 251.6 109.7)">10k</text>
<text x="254.7" y="110" transform="rotate(-90 254.7 110)">R15</text>
<text x="137" y="116.4">USB_D-</text>
<text x="137" y="119.7">USB_D+</text>
<text x="149.3" y="118.9" transform="rotate(-90 149.3 118.9)">R3</text>
<text x="152.4" y="118.9" transform="rotate(-90 152.4 118.9)">1.5k</text>
<text x="152.7" y="118.8">R1</text>
<text x="156" y="118.6">33</text>
<text x="156" y="115.5">R2</text>
<text x="161.8" y="119.7">USB_CON</text>
<text x="251.6" y="118" transform="rotate(-90 251.6 118)">10k</text>
<text x="254.7" y="118.3" transform="rotate(-90 254.7 118.3)">R14</text>
<text x="152.7" y="121.9">33</text>
<text x="196.4" y="121.4">GNDPads</text>
<text x="163.4" y="131.3">9軸センサ</text>
<text x="206.8" y="130.1">GND</text>
<text x="251.3" y="126.8">GND</text>
<text x="184.7" y="132.5">+3V3</text>
<text x="104" y="141.2">インタフェース</text>
<text x="177.3" y="140.4" transform="rotate(-90 177.3 140.4)">R4</text>
<text x="180.4" y="140.4" transform="rotate(-90 180.4 140.4)">10k</text>
<text x="182.3" y="138.7" transform="rotate(-90 182.3 138.7)">R5</text>
<text x="185.4" y="138.7" transform="rotate(-90 185.4 138.7)">10k</text>
<text x="189.8" y="142.8">I2C_SCL</text>
<text x="189.8" y="141.2">I2C_SDA</text>
<text x="130.2" y="145.7">+3V3</text>
<text x="179.7" y="145.7">+3V3</text>
<text x="127.8" y="152.7" transform="rotate(-90 127.8 152.7)">10k</text>
<text x="130.9" y="152.9" transform="rotate(-90 130.9 152.9)">R16</text>
<text x="182" y="151.5">GND</text>
<text x="189.8" y="154.4">MPU9250_9255</text>
<text x="189.8" y="152.7">U3</text>
<text x="107.3" y="161">1608</text>
<text x="107.3" y="159.4">D1</text>
<text x="110.6" y="156.1">LED1</text>
<text x="130.4" y="156.1">SW1/BOOT</text>
<text x="159.9" y="157.2">+3V3</text>
<text x="130.3" y="163">SW1</text>
<text x="199.1" y="167.4">C10</text>
<text x="201.8" y="166.4">GND</text>
<text x="104.4" y="173">GND</text>
<text x="104.7" y="168.4" transform="rotate(-90 104.7 168.4)">R7</text>
<text x="107.8" y="168.4" transform="rotate(-90 107.8 168.4)">1k</text>
<text x="127.5" y="173">GND</text>
<text x="199.1" y="170.7">0.1u</text>
<text x="204.5" y="170.4">+3V3</text>
<text x="171.5" y="182">+3V3</text>
<text x="172.7" y="183.9">C8</text>
<text x="184.2" y="185.5">C9</text>
<text x="187" y="184.5">GND</text>
<text x="172.7" y="187.2">0.01u</text>
<text x="184.2" y="188.8">0.1u</text>
<text x="177" y="192.8">GND</text>
</g>
<text font-size="1.6" fill="#008000" x="135.4" y="55.4" transform="rotate(-90 135.4 55.4)">2.5k→400mA充電</text>
<g font-size="1.4" fill="#808080">
<text x="49.3" y="38.6" transform="rotate(-90 49.3 38.6)">2</text>
<text x="115" y="41.9">4</text>
<text x="118.8" y="41">VBAT</text>
<text x="125.3" y="40.3">3</text>
<text x="47.6" y="43.1" transform="rotate(-90 47.6 43.1)">3</text>
<text x="50.9" y="43.1" transform="rotate(-90 50.9 43.1)">1</text>
<text x="115" y="45.2">1</text>
<text x="118.6" y="44.3">PROG</text>
<text x="118.7" y="42.7">VDD</text>
<text x="118.7" y="46">STAT</text>
<text x="119.7" y="47.6">VSS</text>
<text x="125.3" y="43.6">5</text>
<text x="125.3" y="46.9">2</text>
<text x="42.8" y="50.2">1</text>
<text x="42.8" y="48.5">2</text>
<text x="233.5" y="48.5">1</text>
<text x="233.5" y="50.2">2</text>
<text x="233.5" y="51.8">3</text>
<text x="233.5" y="53.5">4</text>
<text x="235.9" y="49.3">1-VCC</text>
<text x="235.9" y="50.9">2-DOUT(TXD)</text>
<text x="235.9" y="52.6">3-DIN(RXD)/CONFIG</text>
<text x="256" y="52.6">18-AD2/DIO2</text>
<text x="256" y="50.9">19-AD1/DIO1</text>
<text x="256" y="49.3">20-AD0/DIO0</text>
<text x="266" y="53.5">17</text>
<text x="266" y="51.8">18</text>
<text x="266" y="50.2">19</text>
<text x="266" y="48.5">20</text>
<text x="233.5" y="55.1">5</text>
<text x="233.5" y="56.8">6</text>
<text x="233.5" y="58.4">7</text>
<text x="235.9" y="54.2">4-DIO12</text>
<text x="235.9" y="55.9">5-RESET_N</text>
<text x="235.9" y="57.5">6-RSSI_PWM/DIO10</text>
<text x="235.9" y="59.2">7-DIO11</text>
<text x="251.2" y="57.5">15-ASSOCIATE/DIO5</text>
<text x="256" y="55.9">16-RTS/DIO6</text>
<text x="256" y="54.2">17-AD3/DIO3</text>
<text x="258.9" y="59.2">14-VREF</text>
<text x="266" y="58.4">14</text>
<text x="266" y="56.8">15</text>
<text x="266" y="55.1">16</text>
<text x="232.8" y="63.4">10</text>
<text x="233.5" y="60.1">8</text>
<text x="233.5" y="61.7">9</text>
<text x="235.9" y="60.8">8-NC</text>
<text x="235.9" y="62.5">9-DTR/SLEEP_RQ/DIO8</text>
<text x="235.9" y="64.1">10-GND</text>
<text x="255.5" y="60.8">13-ON/SLEEP</text>
<text x="256.6" y="62.5">12-CTS/DIO</text>
<text x="259.2" y="64.1">11-DIO4</text>
<text x="266" y="63.4">11</text>
<text x="266" y="61.7">12</text>
<text x="266" y="60.1">13</text>
<text x="185.6" y="83.2">2</text>
<text x="188" y="81.5" transform="rotate(-90 188 81.5)">3</text>
<text x="106.7" y="89.8">1</text>
<text x="114.6" y="88.9">OUT</text>
<text x="120.4" y="88.1">5</text>
<text x="188" y="86" transform="rotate(-90 188 86)">1</text>
<text x="72.1" y="94.7">1</text>
<text x="75.8" y="95.5">VBUS</text>
<text x="106.7" y="91.4">2</text>
<text x="106.7" y="93.1">3</text>
<text x="110.5" y="90.5">IN</text>
<text x="110.5" y="92.2">GND</text>
<text x="110.5" y="93.8">EN</text>
<text x="113.2" y="95.5">NR/FB</text>
<text x="120.4" y="94.7">4</text>
<text x="170.8" y="94.7">1</text>
<text x="173.2" y="95.5">1-PIO2_0/DTR/</text>
<text x="209.2" y="95.5">32-PIO1_7/TXD/CT32B0_MAT1</text>
<text x="229.7" y="94.7">32</text>
<text x="72.1" y="96.4">2</text>
<text x="72.1" y="98">3</text>
<text x="72.1" y="99.7">4</text>
<text x="72.1" y="101.3">5</text>
<text x="75.8" y="97.1">D-</text>
<text x="75.8" y="98.8">D+</text>
<text x="75.8" y="100.4">ID</text>
<text x="170.8" y="96.4">2</text>
<text x="170.8" y="98">3</text>
<text x="170.8" y="99.7">4</text>
<text x="170.8" y="101.3">5</text>
<text x="173.2" y="97.1">2-RESET/PIO0_0</text>
<text x="173.2" y="98.8">3-PIO0_1/CLKOUT/CT32B0_MAT2/USB_FTOGGLE</text>
<text x="173.2" y="100.4">4-XTALIN</text>
<text x="209.2" y="97.1">31-PIO1_6/RXD/CT32B0_MAT0</text>
<text x="209.3" y="98.8">30-PIO1_5/RTS/CT32B0_CAP0</text>
<text x="222.4" y="100.4">29-VDD1</text>
<text x="229.7" y="101.3">28</text>
<text x="229.7" y="99.7">29</text>
<text x="229.7" y="98">30</text>
<text x="229.7" y="96.4">31</text>
<text x="75.8" y="102.1">GND</text>
<text x="170.1" y="108">33</text>
<text x="170.8" y="103">6</text>
<text x="170.8" y="104.6">7</text>
<text x="170.8" y="106.3">8</text>
<text x="173.2" y="102.1">5-XTALOUT</text>
<text x="173.2" y="103.7">6-VDD0</text>
<text x="173.2" y="105.4">7-PIO1_8/CT16B1_CAP0</text>
<text x="173.2" y="107">8-PIO0_2/SSEL/CT16B0_CAP0</text>
<text x="203.3" y="105.4">26-PIO1_4/AD5/CT32B1_MAT3/WAKEUP</text>
<text x="204.5" y="107">25-SWDIO/PIO1_3/AD4/CT32B1_MAT2</text>
<text x="217.9" y="103.7">27-PIO1_11/AD7</text>
<text x="221.6" y="102.1">28-PIO3-2</text>
<text x="229.7" y="106.3">25</text>
<text x="229.7" y="104.6">26</text>
<text x="229.7" y="103">27</text>
<text x="170.1" y="111.3">10</text>
<text x="170.1" y="112.9">11</text>
<text x="170.8" y="109.6">9</text>
<text x="173.2" y="110.3">9-PIO0_3/USB_VBUS</text>
<text x="173.2" y="112">10-PIO0_4/SCL</text>
<text x="173.2" y="113.6">11-PIO0_5/SDA</text>
<text x="173.2" y="108.7">33-VSS(PAD)</text>
<text x="207.7" y="112">23-R/PIO1_1/AD2/CT32B1_MAT0</text>
<text x="207.7" y="110.3">24-R/PIO1_2/AD3/CT32B1_MAT1</text>
<text x="207.8" y="113.6">22-R/PIO1_0/AD1/CT32B1_CAP0</text>
<text x="229.7" y="112.9">22</text>
<text x="229.7" y="111.3">23</text>
<text x="229.7" y="109.6">24</text>
<text x="170.1" y="114.6">12</text>
<text x="170.1" y="116.2">13</text>
<text x="170.1" y="117.9">14</text>
<text x="170.1" y="119.5">15</text>
<text x="173.2" y="115.3">12-PIO1_9/CT16B1_MAT0</text>
<text x="173.2" y="116.9">13-USB_DM</text>
<text x="173.2" y="118.6">14-USB_DP</text>
<text x="202.7" y="118.6">19-SWCLK/PIO0_10/SCK0/CT16B0_MAT2</text>
<text x="207.1" y="115.3">21-R/PIO0_11/AD0/CT32B0_MAT3</text>
<text x="208.6" y="116.9">20-PIO1_10/AD6/CT16B1_MAT1</text>
<text x="229.7" y="119.5">18</text>
<text x="229.7" y="117.9">19</text>
<text x="229.7" y="116.2">20</text>
<text x="229.7" y="114.6">21</text>
<text x="170.1" y="121.2">16</text>
<text x="173.2" y="120.2">15-PIO0_6/USB_CONNECT/SCK0</text>
<text x="173.2" y="121.9">16-PIO0_7/CTS</text>
<text x="204.3" y="120.2">18-PIO0_9/MOSI0/CT16B0_MAT1/SWO</text>
<text x="207.9" y="121.9">17-PIO0_8/MISO0/CT16B0_MAT0</text>
<text x="229.7" y="121.2">17</text>
<text x="174.8" y="154.5" transform="rotate(-90 174.8 154.5)">24</text>
<text x="176.4" y="154.5" transform="rotate(-90 176.4 154.5)">23</text>
<text x="178.1" y="154.5" transform="rotate(-90 178.1 154.5)">22</text>
<text x="179.7" y="154.5" transform="rotate(-90 179.7 154.5)">21</text>
<text x="181.4" y="154.5" transform="rotate(-90 181.4 154.5)">20</text>
<text x="183" y="154.5" transform="rotate(-90 183 154.5)">19</text>
<text x="164.5" y="162.4">1</text>
<text x="164.5" y="164.1">2</text>
<text x="164.5" y="165.7">3</text>
<text x="164.5" y="167.4">4</text>
<text x="168.3" y="163.1">1-RESV</text>
<text x="168.3" y="164.8">2-NC</text>
<text x="168.3" y="166.4">3-NC</text>
<text x="175.5" y="165.1" transform="rotate(-90 175.5 165.1)">24-SDA/SDI</text>
<text x="177.1" y="165.6" transform="rotate(-90 177.1 165.6)">23-SCLSCLK</text>
<text x="178.8" y="162.3" transform="rotate(-90 178.8 162.3)">22-NCS</text>
<text x="180.4" y="164.5" transform="rotate(-90 180.4 164.5)">21-AUX_DA</text>
<text x="182.1" y="166.6" transform="rotate(-90 182.1 166.6)">20-RESV(GND)</text>
<text x="183.7" y="166.6" transform="rotate(-90 183.7 166.6)">19-RESV(VCC)</text>
<text x="185.1" y="163.2">18-GND</text>
<text x="186.1" y="164.8">17-NC</text>
<text x="186.1" y="166.5">16-NC</text>
<text x="193" y="162.4">18</text>
<text x="193" y="164.1">17</text>
<text x="193" y="165.7">16</text>
<text x="193" y="167.4">15</text>
<text x="164.5" y="169">5</text>
<text x="164.5" y="170.7">6</text>
<text x="168.3" y="168.1">4-NC</text>
<text x="168.3" y="169.8">5-NC</text>
<text x="168.3" y="171.4">6-NC</text>
<text x="185.2" y="171.4">13-VDD</text>
<text x="186.1" y="168.1">15-NC</text>
<text x="186.1" y="169.8">14-NC</text>
<text x="193" y="169">14</text>
<text x="193" y="170.7">13</text>
<text x="174.8" y="178.1" transform="rotate(-90 174.8 178.1)">7</text>
<text x="175.5" y="174.3" transform="rotate(-90 175.5 174.3)">7-AUX_CL</text>
<text x="176.4" y="178.1" transform="rotate(-90 176.4 178.1)">8</text>
<text x="177.1" y="174.3" transform="rotate(-90 177.1 174.3)">8-VDDIO</text>
<text x="178.1" y="178.1" transform="rotate(-90 178.1 178.1)">9</text>
<text x="178.8" y="174.3" transform="rotate(-90 178.8 174.3)">9-AD0/SDO</text>
<text x="179.7" y="178.8" transform="rotate(-90 179.7 178.8)">10</text>
<text x="180.4" y="174.3" transform="rotate(-90 180.4 174.3)">10-REGOUT</text>
<text x="181.4" y="178.8" transform="rotate(-90 181.4 178.8)">11</text>
<text x="182.1" y="174.3" transform="rotate(-90 182.1 174.3)">11-FSYNC</text>
<text x="183" y="178.8" transform="rotate(-90 183 178.8)">12</text>
<text x="183.7" y="174.3" transform="rotate(-90 183.7 174.3)">12-INT</text>
</g>
<g font-size="1.3" fill="#808080">
<text x="112.3" y="86.7">TPS71730</text>
<text x="112.3" y="85.1">U2</text>
</g>
<g font-size="1.2" fill="#808080">
<text x="54.1" y="40.7" transform="rotate(-90 54.1 40.7)">SW2</text>
<text x="53.2" y="44.9" transform="rotate(-90 53.2 44.9)">SSSS810701</text>
<text x="74.3" y="91.7">MICROUSB</text>
<text x="74.3" y="90">J1</text>
<text x="58.6" y="101.1" transform="rotate(-90 58.6 101.1)">EZJ-Z1V650DA</text>
<text x="130.4" y="164.3">SKQYACE010</text>
</g>
</svg>
